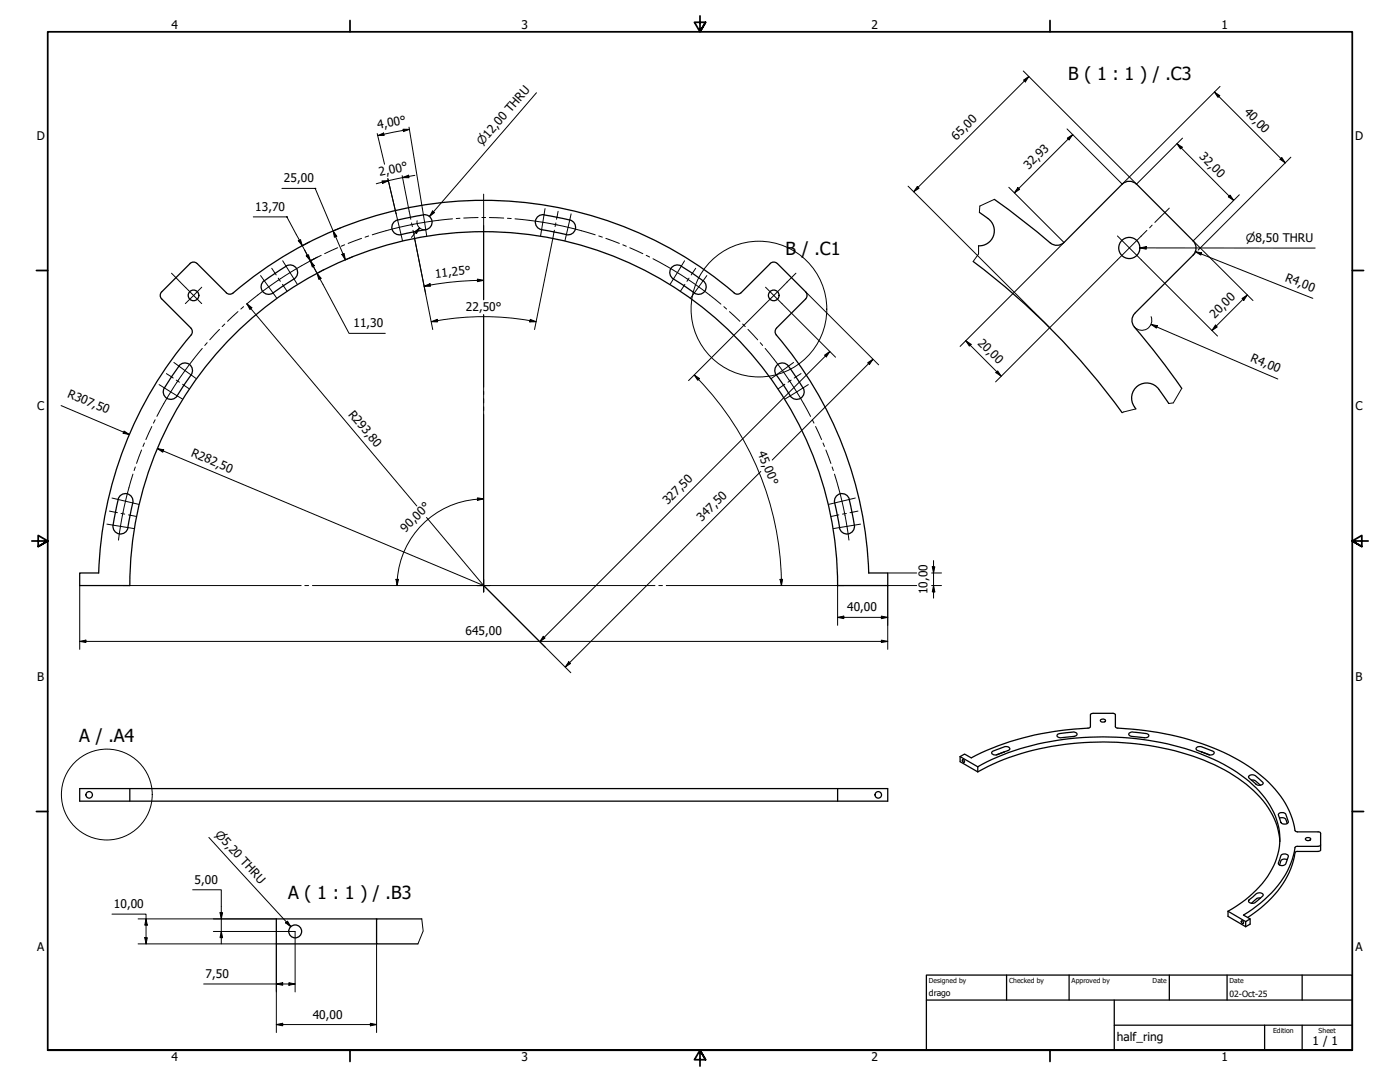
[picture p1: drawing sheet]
<svg xmlns="http://www.w3.org/2000/svg" width="559mm" height="432mm" viewBox="0 0 559 432" stroke-linecap="round" stroke-linejoin="round" font-family="sans-serif">
<!-- layer: Visible (ISO) -->
<g fill="none" stroke="#000" stroke-width=".51">
<path d="M453.6 73.5a4 4 0 0 0-5.7 0l-23.2 23.3a4.4 4.4 0 0 1-6.8-.9l-11-9-10-7.3M453.6 73.5l22.6 22.6M169 85.7a3.1 3.1 0 0 1 3.5 3.1 3.1 3.1 0 0 1-3.6 3l-8.8 1.8M169 85.8l-9.3 1.8a3.1 3.1 0 0 0-3.3 3.2 3.1 3.1 0 0 0 3.7 2.8M217.2 85.7a3.1 3.1 0 0 0-3.5 3.1 3.1 3.1 0 0 0 3.5 3l7.9 1.6a3.1 3.1 0 0 0 4.6-2 3.1 3.1 0 0 0-3.3-3.8l-9.2-1.8M391 84.8l1.4 1a7 7 0 0 1 4.1 8.3 6 6 0 0 1-5.9 4M476.2 96.2a4 4 0 0 1 0 5.6l-23.2 23.3a4 4 0 0 0-.2 5.3M90.4 116.8l-11.7-11.6-1.5-.6-1.4 .6-11.2 11.3-.7 1.4 .6 1.4 11.7 11.6M114.2 106.3l-7.9 5.2a3.1 3.1 0 0 0-1.5 4.7 3.1 3.1 0 0 0 5 .1l7.5-5M114.2 106.2a3 3 0 0 1 4.2 1 3 3 0 0 1-1 4.1M268.8 111.3l8.4 5.6M271.9 106.2a3 3 0 0 0-4.1 1 3 3 0 0 0 1 4.1"/>
<path d="M271.9 106.3l7.9 5.2a3.1 3.1 0 0 1 1.8 4.2 3.1 3.1 0 0 1-4.5 1.2M321.5 116.5l.6 1.4-.6 1.4M321.6 119.3l-11.6 11.7-.5 .8 .1 1.4a154.5 154.5 0 0 1 37.2 95.5h7.5v5h-20a141.3 141.3 0 0 0-141.2-141.2 141.3 141.3 0 0 0-141.3 141.2h-20v-5h7.6a154.6 154.6 0 0 1 37.2-95.5l.1-1.4-.5-.8M321.6 116.5l-11.4-11.3-1.4-.6-1.3 .6-11.7 11.6-.9 .5-1.4-.1a154 154 0 0 0-200.9 0l-1.4 .1-.9-.5M388.5 104.4a282.5 282.5 0 0 1 59.4 60.3M452.8 130.5a307.5 307.5 0 0 1 18.9 24.5M65.6 154.8a3 3 0 0 0 1 4.1 3 3 0 0 0 4.1-.9M71.4 146.1a3.1 3.1 0 0 1 4.6-.3 3.1 3.1 0 0 1-.3 4.6l-5 7.6M71.4 146.1l-5.8 8.7M314.7 146.1a3.1 3.1 0 0 0-4.7-.3 3.1 3.1 0 0 0 .5 4.6l4.4 6.7a3.1 3.1 0 0 0 4.2 2.1 3.1 3.1 0 0 0 1.4-4.4M314.7 146.1l5.8 8.7M462.5 155.3a6.1 6.1 0 0 0-8.8-1 6.1 6.1 0 0 0-.3 8.9"/>
<path d="M462.6 155.4l3.9 5.6M47.1 199.3a3.1 3.1 0 0 1 4.2-2.1 3.1 3.1 0 0 1 1.5 4.5l-1.8 8.9M47.2 199.3l-1.9 9.3a3.1 3.1 0 0 0 1.7 4.3 3.1 3.1 0 0 0 4.1-2.3M339 199.4l2 10.2M339 199.3a3 3 0 0 0-3.6-2.2 3 3 0 0 0-2.3 3.6M333.2 200.7l1.8 8.9a3.1 3.1 0 0 0 3 3.5 3.1 3.1 0 0 0 3-3.5M422.1 293.1l6.1-.9a1.11 1.11 0 0 1 1.2 .1 1.11 1.11 0 0 1 .4 1.1l-1.1 .5-5 .5a1.19 1.19 0 0 1-1.7-1.2zM439.4 287.2a.99 .99 0 0 1 1.1-.3 .99 .99 0 0 1 .6 .9 .96 .96 0 0 1-1.1 .5 .96 .96 0 0 1-.6-1.1zM450.7 292.5l1.2-.4 5.5 .6a.86 .86 0 0 1 1.1 .8 .86 .86 0 0 1-1 .9l-5.7-.5a.91 .91 0 0 1-1-.3 .91 .91 0 0 1-.1-1.1zM477.5 298.4l.5-.3 1.4-.2 4.6 1.8a.87 .87 0 0 1 .5 1.2 .87 .87 0 0 1-1.2 .4l-5.5-1.9-.4-.6zM31.8 314.7h322.5v5h-322.5zM51.8 314.7v5"/>
<path d="M334.3 314.7v5M383.2 301.9l1.8-1 2.7 1.6a114.1 114.1 0 0 1 47.1-12.1l.4-.4v-4.8l.4-.4 .6-.1 8.6 .1 .4 .3v4.9l.4 .4a111.7 111.7 0 0 1 49 13.1 45.4 45.4 0 0 1 20.6 21.7l1.9 6.5 .7 .3h8.6l.7 .5-.2 7-.8 .3-9 .2a37 37 0 0 1-15.6 23.7l-3.5 2.4M383.2 301.9l7.1 4.1M383.2 301.9v2.1l7.1 4M384.1 303.3a.61 .61 0 0 1 .8 .2 .61 .61 0 0 1-.2 .8l-.5-.4zM390.3 306a105.7 105.7 0 0 1 57.8-11.7 94.4 94.4 0 0 1 45.7 13.9 37.6 37.6 0 0 1 16.2 20.5 27.2 27.2 0 0 1-8.6 26.5l-4.3 3.9-6.9 4.6M390.3 308a104.8 104.8 0 0 1 55.5-11.8 99.1 99.1 0 0 1 44.8 12.1 42.3 42.3 0 0 1 18.7 20l.9 3 .7 4.6M390.3 306v2M396 300l4.8-1.9a1.41 1.41 0 0 1 2.2 .9l-4.8 2.1a1.47 1.47 0 0 1-2.3-.9zM400.9 300l-3.3 1.2M479.5 300l3.3 1.2M498.4 309.8a2.2 2.2 0 0 1 2.7-.2l2.8 2.5a.82 .82 0 0 1 0 1 .82 .82 0 0 1-.9 .3l-1.6-.4-2.8-2.4z"/>
<path d="M499.5 311.3l1.6 .3 2 1.8M510.4 324.7a2.06 2.06 0 0 1 2.8 .2l1 3a1.7 1.7 0 0 1-3 .3l-1-3.1zM510.7 326.5a2.11 2.11 0 0 1 3.1 2.1M521.1 334.6a1.2 1.2 0 0 1 2 .4 1.12 1.12 0 0 1-1.1 .5 1.12 1.12 0 0 1-.9-.9zM527.1 337.2l-1 .6-9 .1a35.8 35.8 0 0 1-13.9 22.4l-6.9 4.9 2.7 1.5-1.8 1.1M498.6 359.1l2.8-2.4a1.81 1.81 0 0 1 2.8 .6l-3.1 2.8a1.69 1.69 0 0 1-2.8-.6zM503.1 358.4l-1.5 .2-2.1 1.9M511.5 341.1a1.74 1.74 0 0 1 2.7 .7l-1 2.9a1.79 1.79 0 0 1-3-.1zM513.8 343.1a1.8 1.8 0 0 0-2.8 1.3l-.3 .8M150.3 366.7h-40v10h40M168.3 366.7h-18v10h16.5M490.2 363.7l7 4.1"/>
<path d="M490.2 363.7v2l7 4.1M495.6 367.5a.65 .65 0 0 1 .6 .3 .65 .65 0 0 1-.1 .8l-.5-.4zM497.2 367.8v2M499 366.7v2.1l-1.8 1"/>
<circle cx="450.8" cy="99" r="4.2"/>
<circle cx="77.2" cy="117.9" r="2.13"/>
<circle cx="308.8" cy="117.9" r="2.13"/>
<circle cx="35.6" cy="317.2" r="1.3"/>
<circle cx="350.6" cy="317.2" r="1.3"/>
<circle cx="117.8" cy="371.7" r="2.57"/>
</g>
<!-- layer: Break Line (ISO) -->
<path d="M396.9 79.6l-5.8 2.6-.2 2.6M390.6 98.1v3.2l-2.2 3M471.7 155l-3.4 5.8-1.8 .2M453.3 163.2l-5.4 1.5M168.3 366.7l.6 4.8-2.1 5.2" fill="none" stroke="#000" stroke-width=".4"/>
<!-- layer: Detail Boundary (ISO) -->
<g fill="none" stroke="#000" stroke-width=".4">
<circle cx="302.9" cy="123.3" r="27.1"/>
<circle cx="42.6" cy="317.1" r="18.1"/>
</g>
<!-- layer: Border (ISO) -->
<g fill="none" stroke="#000" stroke-width=".7">
<path d="M139.7 8.2v4.5M279.4 6.3v6.4l-2.2-3.8h4.4l-2.2 3.8 2.2-3.8M419.1 8.2v4.5M14.5 107.9h4.5M539.8 107.9h4.5M12.7 215.9h6.3l-3.8-2.2v4.4l3.8-2.2-3.8 2.2M546.1 215.9h-6.3l3.8-2.2v4.4l-3.8-2.2 3.8 2.2M14.5 323.8h4.5M539.8 323.8h4.5M19 419.1v-406.4h520.8v406.4h-520.8h520.8M139.7 419.1v4.5M419.1 419.1v4.5"/>
<path d="M281.6 422.9l-2.2-3.8 2.2 3.8h-4.4l2.2-3.8v6.3"/>
</g>
<!-- layer: Title (ISO) -->
<path d="M369.8 389.1h170v30h-170zM369.8 399.1h170M401.8 389.1v10M426.7 389.1v10M444.8 399.1v20M466.7 389.1v10M489.8 389.1v10M519.7 389.1v10M444.8 409.1h95M504.8 409.1v10M519.7 409.1v10" fill="none" stroke="#000" stroke-width=".51"/>
<!-- layer: Center Mark (ISO) -->
<g fill="none" stroke="#000" stroke-width=".4">
<path d="M193 77.5v42.1M158.1 85.3l2.6 10.8M168.6 83.2l1.7 10.9M217.6 83.2l-1.8 10.9M228 85.3l-2.5 10.8M446 94.2l9.5 9.5M80.5 114.6l-6.5 6.6M104 110l6.4 8.9M112.8 104.1l5.9 9.4M273.2 104.1l-5.7 9.4M282.1 110l-6.4 8.9M305.6 114.6l6.5 6.6"/>
<path d="M193 125.6v35.2M63.5 153.5l9.3 5.8M69.4 144.7l8.9 6.4M193 159.1v74.6v-68.4M316.7 144.7l-8.9 6.4M322.6 153.5l-9.3 5.8M193 162.3v1.5M44.7 198.8l10.7 2.5M341.4 198.8l-10.7 2.5M42.7 209.2l10.8 1.7M343.5 209.2l-10.9 1.7M49.3 233.7h70.9"/>
<path d="M121.7 233.7h1.5M124.7 233.7h68.3h-2.4M190.6 233.7h2.4h-2.4M193 236.2v-2.5v2.5M195.6 233.7h-2.6h2.6M195.6 233.7h-2.6h68.4M263 233.7h1.4M265.9 233.7h70.9"/>
</g>
<!-- layer: Centerline (ISO) -->
<g fill="none" stroke="#000" stroke-width=".4">
<path d="M134.8 98.9l-5.2 2.3M137.6 97.7l-1.4 .6M144.3 95.1l-5.4 2M147.2 94.2l-1.5 .4M163.3 84.3l.7 3.2M164.3 89l.3 1.4M164.8 91.9l.7 3.2M180.6 87.3l-8.4 1-7.8 1.3-7.7 1.8-8.1 2.3M183.6 87.1l-1.5 .1M190.8 86.8l-5.7 .2M192.3 86.8h1.5M195.3 86.8l5.8 .2"/>
<path d="M202.5 87.1l1.5 .1M205.5 87.3l8.5 1 7.7 1.3 7.7 1.8 8.2 2.3M221.3 91.9l-.6 3.2M221.9 89l-.3 1.4M222.8 84.3l-.7 3.2M239 94.2l1.4 .4M241.8 95.1l5.4 2M248.6 97.7l1.4 .6M251.4 98.9l5.2 2.3M457.8 91.9l-11.8 11.8M459.9 89.9l-1 1M466.7 83.1l-5.8 5.7"/>
<path d="M68.5 109l12 12.2M108.5 107.1l1.7 2.6M111.1 111l.8 1.3M112.8 113.5l.4 .7M113.2 114.1l1.4 2.1M125.5 103.2l-7.4 4.2-6.6 4.2-6.5 4.5-6.6 5.3M128.2 101.9l-1.3 .7M257.9 101.9l1.4 .7M260.6 103.3l7.4 4.1 7.2 4.5M273.4 113.5l-1.8 2.7M275 111l-.8 1.3M275.2 111.9l6.5 4.6 6.1 4.9"/>
<path d="M276.4 109l-.5 .7M277.7 107.1l-1.4 2.1M317.7 109l-12.1 12.2M80.8 139l-5.3 6.7-4.9 6.9-4.2 6.8-3.8 6.8M82.7 136.7l-1 1.2M87.6 131.4l-3.9 4.2M89.7 129.3l-1 1.1M95 124.3l-4.2 4M97.2 122.4l-1.1 1M288.9 122.4l1.1 1M291.2 124.3l4.1 4M296.4 129.3l1.1 1.1"/>
<path d="M298.5 131.4l3.9 4.2M303.4 136.7l1 1.2M305.4 139l5.3 6.7 4.5 6.4 4.2 6.7 4.1 7.4M66.4 149.1l2.8 1.8M70.4 151.7l1.2 .8M72.9 153.4l.7 .5M73.5 153.8l2.1 1.4M313.2 153.4l-2.6 1.8M315.8 151.7l-1.3 .8M319.7 149.1l-2.7 1.8M56.5 179.6l-2 5.3M57.6 176.8l-.5 1.4"/>
<path d="M60.6 170.2l-2.4 5.2M61.9 167.5l-.6 1.4M324.2 167.5l.7 1.4M325.5 170.2l2.4 5.2M328.5 176.8l.6 1.4M329.6 179.6l2.1 5.4M53.1 189.2l-3.6 13.3-2.2 13M54 186.4l-.5 1.4M332.1 186.4l.5 1.4M333.1 189.2l3.5 13.3 2.3 13M43.7 204l3.2 .6M48.3 204.9l1.5 .3"/>
<path d="M51.3 205.5l.8 .2M52 205.6l2.5 .5M334.8 205.5l-3.1 .6M337.8 204.9l-1.5 .3M340.1 204.5l-.8 .1M342.5 204l-2.5 .5"/>
</g>
<!-- layer: Dimension (ISO) -->
<g fill="none" stroke="#000" stroke-width=".4">
<path d="M214.1 37l-42.7 49.4M408.4 28.3l45.2 45.2 18.4-18.4M408.6 31.9l2.1-1.4-1.4 2.2zM410.7 30.5l-46 46M484.7 36.7l2.2 1.5-.7 .7zM484.7 36.7l28.3 28.3M487 34.5l-39.1 39-22-22.1M150.6 53.3l2.9 12.2M150.8 54.1l2.3-1 .3 .9zM160.8 51.6h2.6l-2.4 .9zM163.3 50.7l5.3 32.5M163.4 51.6l-12.6 2.5"/>
<path d="M426 55.1l2.2-1.4-1.5 2.1zM428.2 53.7l-23.3 23.3M469.8 57.3l2.1 1.4-.7 .7zM469.8 57.3l22.6 22.6M112.5 75.2h13.5h-.2l7.2 16.9M152.5 72.2l2.5-.1-2.3 1.1zM154.8 71.3l3.3 14M155 72.1l-4.8 1.2M160.5 70.1l2.8 14.2M160.7 70.9l2.4-1 .2 1zM165.6 70l-10.6 2.1M362.5 74.3l56.5 56.4"/>
<path d="M366.1 74.4l.7 .7-2.1 1.4zM402.7 74.7l22 22.1-41.5 41.4M406.3 74.9l.7 .7-2.1 1.4zM491 77.9l1.4 2-2.1-1.4zM494.7 77.7l-18.5 18.4 23.9 23.9M511.6 62.9l1.4 2.1-2.1-1.4zM515.2 62.7l-37 37.1M101.1 86.6h13.5l6 11.4M119.1 96.1l.9-.5 .6 2.4zM120.6 98l3.3 6.1M121.5 99.7l2.4 4.4M123.4 96.6l-2.8 1.4"/>
<path d="M133 92.1l1.4 2.2-.9 .4zM133 92.1l4.9 11.6 2.9-1.3M135.9 90.9l-2.9 1.2M165.5 92.5l2-1.5-1.3 2.2zM166.5 88.1a3 3 0 0 0 3.3 3.6M167.5 91l-3.3 3.7M172.7 84.2l.7 .6-2 1.6zM220.7 95.1l-7.3 36.4M122.2 102.1l.9-.4 .8 2.4zM123.9 104.1l1.6 1.9-.8 .6zM123.9 104.1l2.3 4.4M123.9 104.1l2.7 5"/>
<path d="M126.6 109.1l1.5 2-.8 .4zM126.6 109.1l12.7 23.9h14.5M126.7 102.6l-2.8 1.5M129.3 107.6l-2.7 1.5M136.5 101.5l.9-.3 .5 2.5zM169.3 114.2l2.3-1 .2 1zM169.9 117.3l-4.4-22.2 7.2 36.4M190.6 111.4l2.4 .5-2.4 .5zM190.6 111.9h2.4M190.6 111.9l-10.8 .7-10.5 1.6M321.6 116.5l29.1 29.1M446 103.7l-48.6 48.7"/>
<path d="M455.5 103.7l30.5 30.4M477 101l-.8 .8M477.1 100.5l2.5 .4-.3 .9zM477.1 100.5l46.9 18.6M495.7 119.1l2.1-1.4-1.4 2.2zM497.8 117.7l-14.1 14.2M98.6 121.2l1.9 1.6-.7 .7zM98.6 121.2l67.8 80.7M172.1 128.4l2.4-1 .2 1.1zM174.6 128l-2.5 .4M174.6 128a108.1 108.1 0 0 1 39.4 .4M211.6 127.4l2.4 1-2.5 .1z"/>
<path d="M305.6 121.2l-30.8 30.7M312.1 121.2l21.4 21.4M385.4 136l2.2 1.4-.7 .7zM385.4 136l14.2 14.1M459.4 126.4a4 4 0 0 1-1.6 4.8 4 4 0 0 1-5-.8M459.5 129.5l2.5 .5-.4 .9zM459.5 129.5l50.5 21.8M485.1 129.7l.7 .8-2.1 1.4zM277.1 149.7l2.1 1.4-.7 .7zM277.1 149.7l1.7 1.7M278.9 151.5a118.8 118.8 0 0 1 33 79.7M329.1 141.7l2.1-1.4-1.4 2.1z"/>
<path d="M331.2 140.3l-115.7 115.8M346.3 144.8l2.1-1.4-1.4 2.1zM348.4 143.4l-40.2 40.2M398.2 148l1.4 2.1-2.1-1.4zM24.4 161.9l27.2 11.5M49.5 172l2.1 1.4-2.5-.5zM62.8 179l2.5 .5-.3 1zM62.8 179l130.2 54.7-22.8-27.2M190.6 198.7l2.4 .4-2.4 .6zM190.6 199.2a34.6 34.6 0 0 0-32.1 34.5M193 199.1l-2.4 .1M303.7 188.2l-78.1 78"/>
<path d="M31.8 233.7v25.4M158.1 231.2h1l-.6 2.5zM311.3 231.2h1.1l-.5 2.5zM311.8 231.2l.1 2.5M334.3 233.8v15.8M354.3 228.7h11.6M365.9 233.7h-11.6v25.4M371.9 228.7h3.9M371.9 233.7h3.9M372.1 226.2h1l-.5 2.5zM372.6 233.7l.5 2.5h-1zM372.6 223.7v15"/>
<path d="M31.8 256l2.5-.5v.9zM31.8 256h322.5M216.9 253.9l.7 .7-2.1 1.5zM217.7 258.3l-24.5-24.5 34.6 34.7M334.3 246.4l2.5-.5v1zM334.3 246.4h20M351.8 245.9l2.5 .5-2.5 .5zM351.8 255.5l2.5 .5-2.5 .4zM227 264.1l.7 .7-2.1 1.4zM76.9 355.1h11.4v21.6M44.7 364.8h13.6v11.9M55.1 366.7h55.2"/>
<path d="M55.1 376.7h55.2v35.4M57.8 374.2h1l-.5 2.5zM58.3 366.7l.5 2.5h-1zM85.2 371.7h32.6v24.2M87.8 364.2h1l-.5 2.5zM88.3 371.7l.5 2.5h-1zM150.3 376.7v35.4M81.3 392.7h36.5M110.3 392.7l2.5-.5v1zM115.3 392.2l2.5 .5-2.5 .5zM110.3 408.9l2.5-.5v1zM110.3 408.9h40"/>
<path d="M147.8 408.4l2.5 .5-2.5 .5z"/>
</g>
<g fill="#000">
<path d="M408.6 31.9l2.1-1.4-1.4 2.2zM484.7 36.7l2.2 1.5-.7 .7zM150.8 54.1l2.3-1 .3 .9zM160.8 51.6h2.6l-2.4 .9zM426 55.1l2.2-1.4-1.5 2.1zM469.8 57.3l2.1 1.4-.7 .7zM152.5 72.2l2.5-.1-2.3 1.1zM160.7 70.9l2.4-1 .2 1zM366.1 74.4l.7 .7-2.1 1.4zM406.3 74.9l.7 .7-2.1 1.4zM491 77.9l1.4 2-2.1-1.4zM511.6 62.9l1.4 2.1-2.1-1.4z"/>
<path d="M119.1 96.1l.9-.5 .6 2.4zM133 92.1l1.4 2.2-.9 .4zM165.5 92.5l2-1.5-1.3 2.2zM172.7 84.2l.7 .6-2 1.6zM122.2 102.1l.9-.4 .8 2.4zM123.9 104.1l1.6 1.9-.8 .6zM126.6 109.1l1.5 2-.8 .4zM136.5 101.5l.9-.3 .5 2.5zM169.3 114.2l2.3-1 .2 1zM190.6 111.4l2.4 .5-2.4 .5zM477.1 100.5l2.5 .4-.3 .9zM495.7 119.1l2.1-1.4-1.4 2.2z"/>
<path d="M98.6 121.2l1.9 1.6-.7 .7zM172.1 128.4l2.4-1 .2 1.1zM211.6 127.4l2.4 1-2.5 .1zM385.4 136l2.2 1.4-.7 .7zM459.5 129.5l2.5 .5-.4 .9zM485.1 129.7l.7 .8-2.1 1.4zM277.1 149.7l2.1 1.4-.7 .7zM329.1 141.7l2.1-1.4-1.4 2.1zM346.3 144.8l2.1-1.4-1.4 2.1zM398.2 148l1.4 2.1-2.1-1.4zM49.5 172l2.1 1.4-2.5-.5zM62.8 179l2.5 .5-.3 1z"/>
<path d="M190.6 198.7l2.4 .4-2.4 .6zM158.1 231.2h1l-.6 2.5zM311.3 231.2h1.1l-.5 2.5zM372.1 226.2h1l-.5 2.5zM372.6 233.7l.5 2.5h-1zM31.8 256l2.5-.5v.9zM216.9 253.9l.7 .7-2.1 1.5zM334.3 246.4l2.5-.5v1zM351.8 245.9l2.5 .5-2.5 .5zM351.8 255.5l2.5 .5-2.5 .4zM227 264.1l.7 .7-2.1 1.4zM57.8 374.2h1l-.5 2.5z"/>
<path d="M58.3 366.7l.5 2.5h-1zM87.8 364.2h1l-.5 2.5zM88.3 371.7l.5 2.5h-1zM110.3 392.7l2.5-.5v1zM115.3 392.2l2.5 .5-2.5 .5zM110.3 408.9l2.5-.5v1zM147.8 408.4l2.5 .5-2.5 .5z"/>
</g>
<!-- layer: Symbol (ISO) -->
<path d="M455 98.9l2.5-.5v1zM455 98.9l70 .1M83.4 334.2l32.7 35.6M114 368.3l.7-.7 1.4 2.2z" fill="none" stroke="#000" stroke-width=".4"/>
<path d="M455 98.9l2.5-.5v1zM114 368.3l.7-.7 1.4 2.2z" fill="#000"/>
<g font-size="7.2">
<text x="426.3" y="32.1">B ( 1 : 1 ) / .C3</text>
<text x="313.6" y="101.8">B / .C1</text>
<text x="31.6" y="296.2">A / .A4</text>
<text x="115" y="358.8">A ( 1 : 1 ) / .B3</text>
</g>
<g font-size="4.8">
<text x="68.5" y="11.7">4</text>
<text x="208.2" y="11.7">3</text>
<text x="347.9" y="11.7">2</text>
<text x="487.6" y="11.7">1</text>
<text x="496.3" y="45" transform="rotate(45 496.3 45)">40,00</text>
<text x="150.9" y="51.6" transform="rotate(-11 150.9 51.6)">4,00°</text>
<text x="14.7" y="55.8">D</text>
<text x="381.8" y="56.1" transform="rotate(-45 381.8 56.1)">65,00</text>
<text x="540.9" y="55.8">D</text>
<text x="478.5" y="62.7" transform="rotate(45 478.5 62.7)">32,00</text>
<text x="151.6" y="70.4" transform="rotate(-12 151.6 70.4)">2,00°</text>
<text x="410.6" y="67.9" transform="rotate(-45 410.6 67.9)">32,93</text>
<text x="113.3" y="72.8">25,00</text>
<text x="101.9" y="84.1">13,70</text>
<text x="173.8" y="110.7" transform="rotate(-6 173.8 110.7)">11,25°</text>
<text x="512.7" y="112" transform="rotate(22 512.7 112)">R4,00</text>
<text x="185.9" y="124">22,50°</text>
<text x="141.1" y="130.6">11,30</text>
<text x="484.9" y="127.3" transform="rotate(-45 484.9 127.3)">20,00</text>
<text x="390" y="137.2" transform="rotate(45 390 137.2)">20,00</text>
<text x="498.9" y="143.9" transform="rotate(23 498.9 143.9)">R4,00</text>
<text x="26.7" y="158.3" transform="rotate(23 26.7 158.3)">R307,50</text>
<text x="14.9" y="163.7">C</text>
<text x="138.8" y="165.4" transform="rotate(50 138.8 165.4)">R293,80</text>
<text x="541.1" y="163.7">C</text>
<text x="76" y="181.9" transform="rotate(23 76 181.9)">R282,50</text>
<text x="302.3" y="180.7" transform="rotate(68 302.3 180.7)">45,00°</text>
<text x="266.5" y="201.7" transform="rotate(-45 266.5 201.7)">327,50</text>
<text x="280.2" y="208.3" transform="rotate(-45 280.2 208.3)">347,50</text>
<text x="161.9" y="212.6" transform="rotate(-45 161.9 212.6)">90,00°</text>
<text x="370.2" y="237.2" transform="rotate(-90 370.2 237.2)">10,00</text>
<text x="338.1" y="244">40,00</text>
<text x="185.8" y="253.6">645,00</text>
<text x="14.9" y="271.7">B</text>
<text x="541.1" y="271.7">B</text>
<text x="77.7" y="352.7">5,00</text>
<text x="45.5" y="362.4">10,00</text>
<text x="14.8" y="379.6">A</text>
<text x="541" y="379.6">A</text>
<text x="82" y="390.3">7,50</text>
<text x="124.8" y="406.5">40,00</text>
<text x="445.8" y="415.4">half_ring</text>
<text x="523.9" y="417.1">1 / 1</text>
<text x="68.5" y="423.6">4</text>
<text x="208.2" y="423.6">3</text>
<text x="347.9" y="423.6">2</text>
<text x="487.6" y="423.6">1</text>
</g>
<g font-size="4.6">
<text x="192.5" y="58.4" transform="rotate(-49 192.5 58.4)">⌀12,00 THRU</text>
<text x="497.2" y="96.6">⌀8,50 THRU</text>
<text x="85.7" y="333.2" transform="rotate(47 85.7 333.2)">⌀5,20 THRU</text>
</g>
<g font-size="3.4">
<text x="370.8" y="397.4">drago</text>
<text x="490.7" y="398">02-Oct-25</text>
</g>
<g font-size="2.7">
<text x="370.8" y="392.2">Designed by</text>
<text x="402.8" y="392.2">Checked by</text>
<text x="427.7" y="392.2">Approved by</text>
<text x="460.1" y="392.1">Date</text>
<text x="490.7" y="392.1">Date</text>
<text x="508.1" y="412.2">Edition</text>
<text x="526.3" y="412.2">Sheet</text>
</g>
</svg>
